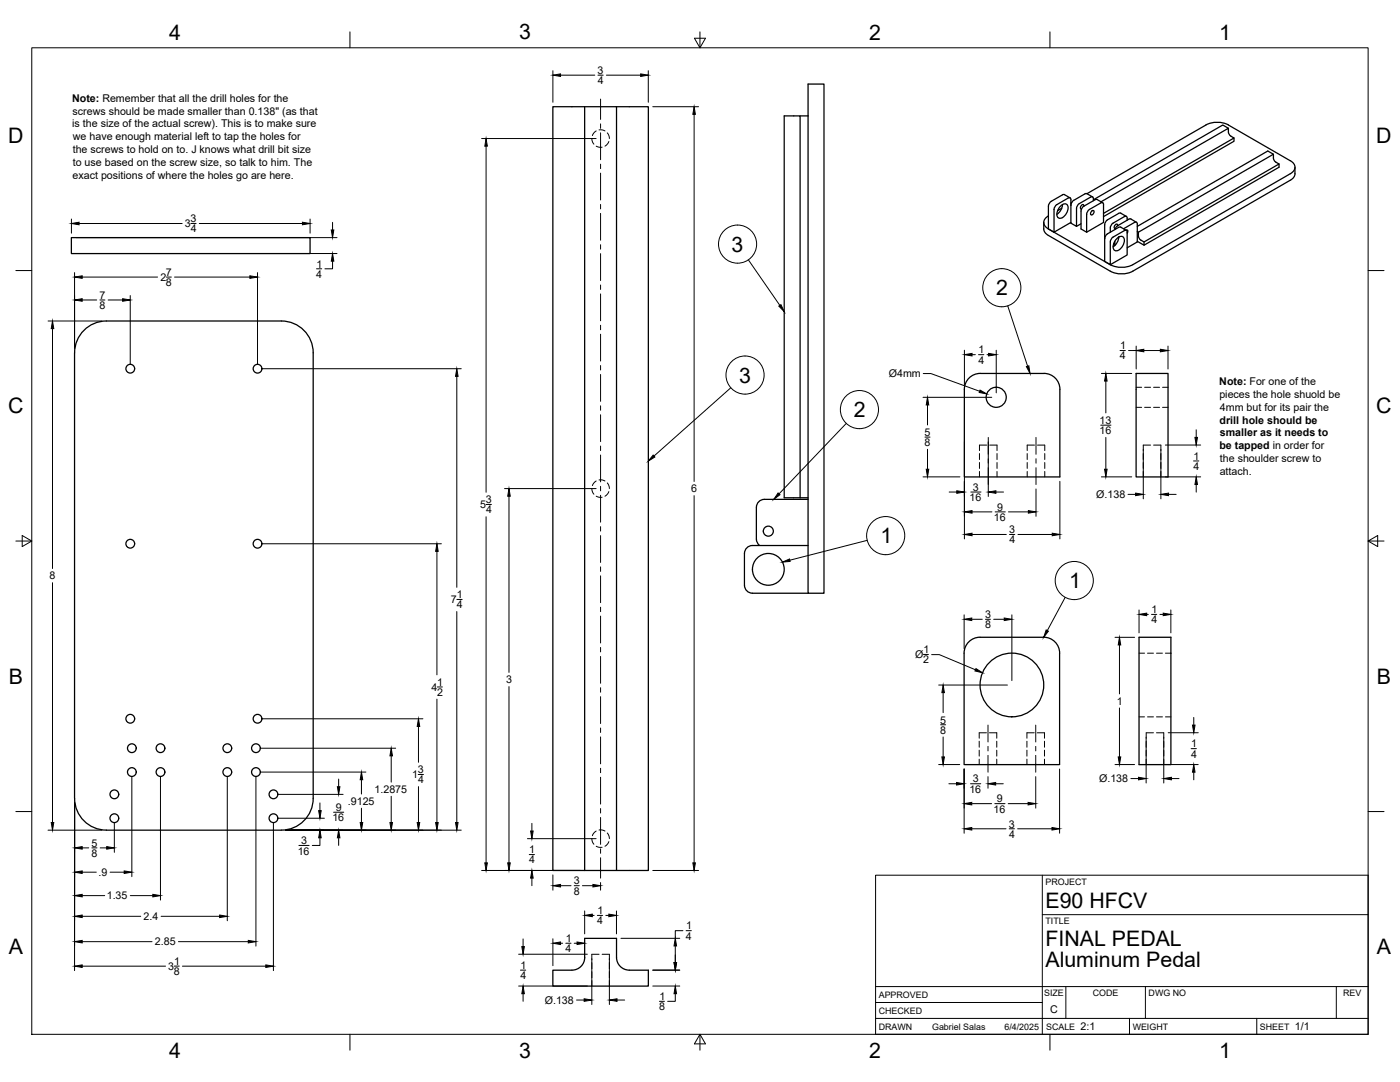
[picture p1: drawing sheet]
<svg xmlns="http://www.w3.org/2000/svg" width="559mm" height="432mm" viewBox="0 0 559 432" stroke-linecap="round" stroke-linejoin="round" font-family="sans-serif">
<!-- layer: Visible -->
<g fill="none" stroke="#000" stroke-width=".51">
<path d="M322.5 33.5h6.4v203.2h-6.4zM220.7 42.6h12.7v304.8h-12.7zM233.4 42.6h12.7v304.8h-12.7M246.1 42.6h12.7v304.8h-12.7M313 46.2h6.4v152.4h-6.4zM319.4 46.2h3.1M490.3 52.7v-1.5l-50.8 29.3M490.3 51.2l-2.2-1.3-51.7 29.8M490.3 52.7l.6 1.4 1.6 1-52 30.1M492.5 55.1v1.3l-52 30M427.1 79l-2.7-1.4-4.8 2.7-.9 1.1-.2 10 2.2 1.3M433.9 77.3l-.8 .1-4.5 2.6-.7 .6-.5 1.3"/>
<path d="M436.1 78.6l-2.2-1.3 47.4-27.4a9.8 9.8 0 0 1 9 0l24.7 14.2a2.74 2.74 0 0 1 1.9 2.6 2.74 2.74 0 0 1-1.9 2.6l-62.9 36.3a10 10 0 0 1-8.9 0M508.3 63.1l.6 1.3 1.6 1-53.9 31.2-1.6-1-.4-.7-.2-2.2M508.3 61.6v1.5M510.5 65.4v1.3l-53.9 31.2-2.7-1.6M516.9 66.7l-.2 3.6-1.7 1.6-62.9 36.3a9.9 9.9 0 0 1-8.9 0l-25.3-14.6-1.2-1.8-.1-3M28.5 94.8h95.3v6.4h-95.3zM418.5 86.2a2.74 2.74 0 0 0-1.9 2.6 2.74 2.74 0 0 0 1.9 2.6l24.7 14.2M423.1 82.5l.5-.5a1.56 1.56 0 0 1 2.1-.5 1.56 1.56 0 0 1 .6 2.1 4 4 0 0 1-3.6 3.5 2.77 2.77 0 0 1 0-4.1zM423.8 83.1l-1.7 1M424.1 81.6l-.5 1.9-1.8 2M427.8 80.8l-.4 .2M431.5 89.3l-1.8 1"/>
<path d="M432.6 82.3l-.9 1-.2 .9v7.2l2.2 1.3v-7.2l.5-1.3 5.1-3.2h1l.2 .6v7.2l-6.8 3.9M432.6 82.3v-.3a.94 .94 0 0 0-1.2 0 .94 .94 0 0 0-.1 1.2l.4 .3M435.7 84.3l.6-.3a.94 .94 0 0 1 .2 1.2 .94 .94 0 0 1-1.2 .4zM436.4 80.1v-1.2l-.7-.4-5.6 3.4-.4 1.3v7.1l-2.3-1.3 .1-9.3-.3-.7-.9 .1-4.8 2.8-.8 1.7v9.1l6.7-3.9M440.1 80.9l-2.7-1.3-4.8 2.7M444.3 89l-.7 .7a3.9 3.9 0 0 0-.4 3M445 96.3v1.7M445 97.1l-.5 .3M445.6 95.4l.4-.4a1.56 1.56 0 0 1 2.1-.5 1.56 1.56 0 0 1 .6 2 4 4 0 0 1-3.6 3.6 2.77 2.77 0 0 1 0-4.1zM446.1 90.1l-1.1 1.5M446.1 90.1v-.3a.94 .94 0 0 0-1.2 0 .94 .94 0 0 0-.1 1.2l.3 .2M446.5 94.6l-.5 1.9-1.7 2"/>
<path d="M447.3 90.7l2.3 1.2M447.3 85.1l2.3 1.3M447.3 90.6l-.8 .1-4.5 2.6-.6 .6-.5 1.4M447.3 85.1l-.8 .1-4.4 2.5-1.1 1.5-.1 15.1 2.3 1.3v-9.1l.4-1.3 .7-.6M448.5 91.3l4.3-2.5 .7-.2 .4 .4v7.6l-4 2.3M448.8 92l-4.5 2.6M448.8 86.4l-4.5 2.6M448.8 92l.7-.1 .4 .8v9l-6.7 3.9M448.8 86.4h.9l.2 1.5M449.4 91.8l.7 .2-.2 1M450.6 87.5l-4.5 2.6M451.4 87.4l2.2 1.3"/>
<path d="M451.4 87.4l-.8 .1M453.9 90.3l52.1-30 2.3 1.3-53.9 31.1-.5-.3M456.6 96.6v1.3M33.1 132.3a12.7 12.7 0 0 1 9.4-4.2h69.8a12.7 12.7 0 0 1 12.7 12.7v177.8a12.7 12.7 0 0 1-12.7 12.7h-69.8a12.7 12.7 0 0 1-12.7-12.7v-177.8l.6-4 1.1-2.4zM391.3 149h25.4M391.3 149a6.4 6.4 0 0 0-6.4 6.4v34.9h38.1v-34.9M416.7 149a6.4 6.4 0 0 1 6.4 6.4M453.5 149h12.7v41.3h-12.7zM319.4 198.6h3.1M322.5 199.3h-17.4a3.2 3.2 0 0 0-3.2 3.1M301.9 202.5v12.7M301.9 215.1l.4 1.5 .9 1.1"/>
<path d="M322.5 217.7h-22.2a3.2 3.2 0 0 0-3.1 3.2l-.1 12.7a3.2 3.2 0 0 0 3.2 3.1M300.3 236.7h22.2M391.2 254.3h25.4M391.2 254.3a6.4 6.4 0 0 0-6.4 6.4v44.4h38.1v-44.4M416.6 254.3a6.4 6.4 0 0 1 6.4 6.4M454.6 254.3h12.8v50.8h-12.8zM233.4 374.5h12.7v7.6a5.1 5.1 0 0 0 5.1 5.1h7.6v6.3h-38.1v-6.3h7.6a5.1 5.1 0 0 0 5.1-5.1z"/>
<circle cx="52" cy="147.1" r="1.75"/>
<circle cx="102.8" cy="147.1" r="1.75"/>
<circle cx="397.6" cy="158.5" r="4"/>
<circle cx="52" cy="217" r="1.75"/>
<circle cx="102.8" cy="217" r="1.75"/>
<circle cx="306.7" cy="212" r="2"/>
<circle cx="306.7" cy="227.2" r="6.3"/>
<circle cx="403.9" cy="273.4" r="12.7"/>
<circle cx="52" cy="286.8" r="1.75"/>
<circle cx="52.6" cy="298.6" r="1.75"/>
<circle cx="64.1" cy="298.6" r="1.75"/>
<circle cx="90.7" cy="298.6" r="1.75"/>
<circle cx="102.2" cy="298.6" r="1.75"/>
<circle cx="102.8" cy="286.8" r="1.75"/>
<circle cx="45.6" cy="317" r="1.75"/>
<circle cx="52.6" cy="308.1" r="1.75"/>
<circle cx="64.1" cy="308.1" r="1.75"/>
<circle cx="90.7" cy="308.1" r="1.75"/>
<circle cx="102.2" cy="308.1" r="1.75"/>
<circle cx="109.1" cy="317" r="1.75"/>
<circle cx="45.6" cy="326.5" r="1.75"/>
<circle cx="109.1" cy="326.5" r="1.75"/>
</g>
<!-- layer: Hidden -->
<g fill="none" stroke="#000" stroke-width=".4">
<path d="M236.2 55.3l.2 1 .6 1.2M238 52.3l-.8 .6-.8 1.2M238 58.3l1.1 .4h1.2M239.1 51.8l1.5 .1 .9 .4M242.4 53l.6 1 .2 1.3M243 56.5l-.6 1-.9 .8M453.5 154.6h2.2M456.9 154.6h2.4M460.4 154.6h2.4M464 154.6h2.2M393.8 177.6h-2.9v2.2M395 177.6h3v2.2"/>
<path d="M412.9 177.6h-2.9v2.2M414.1 177.6h2.9v2.2M453.5 162.6h2.2M456.9 162.6h2.4M459.3 177.6h-3v2.2M460.4 177.6h3v2.2M460.4 162.6h2.4M464 162.6h2.2M236.2 195l.2 1 .6 1.2M238 192l-.8 .6-.8 1.2M238 198l1.1 .4h1.2M239.1 191.5h1l1.4 .5"/>
<path d="M242.4 192.7l.6 1 .2 1.3M243 196.2l-.6 1-.9 .8M390.9 181v2.4M390.9 184.6v2.3M390.9 188.2v2.1M398 181v2.4M398 184.6v2.3M398 188.2v2.1M410 181v2.4M410 184.6v2.3M410 188.2v2.1M417 181v2.4"/>
<path d="M417 184.6v2.3M417 188.2v2.1M456.3 181v2.4M456.3 184.6v2.3M456.3 188.2v2.1M463.4 181v2.4M463.4 184.6v2.3M463.4 188.2v2.1M454.6 260.7h2.2M458 260.7h2.4M461.6 260.7h2.4M465.2 260.7h2.2"/>
<path d="M390.8 295.8v2.4M390.8 299.4v2.4M393.7 292.4h-2.9v2.2M394.9 292.4h2.9v2.2M397.8 295.8v2.4M397.8 299.4v2.4M409.9 295.8v2.4M409.9 299.4v2.4M412.8 292.4h-2.9v2.2M414 292.4h2.9v2.2M416.9 295.8v2.4M416.9 299.4v2.4"/>
<path d="M454.6 286.1h2.2M457.5 295.8v2.4M457.5 299.4v2.4M458 286.1h2.4M460.4 292.4h-2.9v2.2M461.6 292.4h2.9v2.2M461.6 286.1h2.4M464.5 295.8v2.4M464.5 299.4v2.4M465.2 286.1h2.2M390.8 303v2.1M397.8 303v2.1"/>
<path d="M409.9 303v2.1M416.9 303v2.1M457.5 303v2.1M464.5 303v2.1M236.2 334.7l.2 1 .6 1.2M238 331.7l-.8 .6-.8 1.2M238 337.7l1.1 .4h1.2M239.1 331.2h1l1.4 .5M242.4 332.4l.6 1 .2 1.3M243 335.9l-.6 1-.9 .8M236.2 384.2v2.4M236.2 387.8v2.4"/>
<path d="M236.2 391.4v2.1M239.1 380.8h-2.9v2.2M240.3 380.8h2.9v2.2M243.2 384.2v2.4M243.2 387.8v2.4M243.2 391.4v2.1"/>
</g>
<!-- layer: Border -->
<g fill="none" stroke="#000" stroke-width=".4">
<path d="M12.7 19.1h533.4v393.7h-533.4zM139.7 12.7v6.4M277.2 15.3h4.4l-2.2 3.8zM279.4 12.7v6.4M419.1 12.7v6.4M6.3 108h6.4M546.1 108h6.3M6.3 215.9h6.4M8.9 213.7l3.8 2.2-3.8 2.2zM546.1 215.9l3.8 2.2v-4.4l-3.8 2.2h6.3M6.3 323.9h6.4M546.1 323.9h6.3"/>
<path d="M139.7 412.8v6.3M279.4 412.8l2.2 3.8h-4.4zM279.4 412.8v6.3M419.1 412.8v6.3"/>
</g>
<!-- layer: Titleblock -->
<path d="M349.5 349.3h196.6v63.5h-196.6zM416 349.3v63.5M416 365h130.1M349.5 393.7h196.6M425.4 393.7v12.7M457.2 393.7v12.7M533.4 393.7v12.7M349.5 406.4h196.6M349.5 400.1h66.5M450.8 406.4v6.4M501.6 406.4v6.4" fill="none" stroke="#000" stroke-width=".4"/>
<!-- layer: Balloons -->
<g fill="none" stroke="#000" stroke-width=".4">
<circle cx="294.4" cy="97.4" r="7.6"/>
<circle cx="399.9" cy="114.8" r="7.6"/>
<circle cx="297.4" cy="149.7" r="7.6"/>
<circle cx="343" cy="163.5" r="7.6"/>
<circle cx="353.5" cy="213.8" r="7.6"/>
<circle cx="428.8" cy="231.7" r="7.6"/>
</g>
<!-- layer: 0 -->
<path d="M310.9 122.2l.8-.6 1.3 2.8zM409.7 146.3l1-.3 .4 3zM260.7 181.6l.7 .8-2.6 1.6zM310.6 196.7l.7 .7-2.5 1.9zM312.3 224.3l2.9-1.2 .2 .9zM417.6 251.4l.9 .5-1.9 2.4z" fill="#000" stroke="#000" stroke-width=".4"/>
<path d="M298.7 103.7l12.6 18.2M402.2 122.1l8 24.1M291.7 154.8l-30.7 27.2M337.8 169l-26.8 28.1M346.1 215.6l-30.8 8M425.2 238.4l-7.2 13.3" fill="none" stroke="#000" stroke-width=".4"/>
<!-- layer: FD_Dimensions -->
<g fill="none" stroke="#000" stroke-width=".4">
<path d="M220.7 28.2v12.6M223.7 30h13.7M238.7 30h2.1M242 30h13.7M258.8 28.2v12.6M192.2 55.3h45.7M194 58.3v138.1M260.5 42.6h18.3M277.1 45.6v146.6M28.5 87.4v5.6M30.3 94.8h104.2M31.6 89.2h41.1"/>
<path d="M76.2 89.2h2.1M79.5 89.2h41.2M123.8 87.4v5.6M132.7 88.7v3.1M29.8 108.8v30.2M30.3 101.2h104.2M32.8 119.7h5.8M32.8 110.6h30.1M39.9 119.7h2M43.2 119.7h5.7M52 117.9v27.5M66.4 110.6h2"/>
<path d="M69.7 110.6h30M102.8 108.8v36.6M126.3 107.3h2.1M132.7 104.2v3.1h-3M19.2 128.1h21.5M21 131.1v95.8M384.9 139.8v13.8M397.6 139.8v17M447.1 139.9h2.1M450.4 139.9h3.1M453.5 138.1v9.2M456.5 139.9h6.6"/>
<path d="M466.2 138.1v9.2M104.6 147.2h79.5M182.3 150.2v84.2M368.4 158.6h27.5M368.5 149.1h3.1l19.4 7M388 141.5h1.3M390.6 141.5h2.1M394 141.5h.6M439.6 149h12.1M441.4 152.1v12.7M369.2 174.4h2M370.2 161.6v8"/>
<path d="M370.2 179.3v8M384.9 176.3v38.8M394.5 176.3v21.8M439.4 169.7h4M441.4 174.6v12.7M456.3 179.4v19.7M463.4 179.4v19.7M465.1 177.6h14.1M477.5 171.5v3.1M201.4 195h36.5M203.2 198v70.4M277.1 197.8v146.5"/>
<path d="M368.4 190.3h14.8M378.8 196.4h3.1M387.5 196.4h4.1M397.5 196.4h3.1M413.5 195.1v11M423 192.1v23M439.6 190.3h12.1M450.2 197.3h3.1M465.1 190.3h14.1M466.4 197.3h3.1M476.4 184h2.1M477.5 193.4v3"/>
<path d="M104.6 217h71.6M194 206.2v138.1M194.1 201.3h2.1M388 213.3h13.7M388 204.3h7.9M397.2 204.3h4.1M402.5 204.3h8M402.9 213.3h2.1M406.3 213.3h13.7M21 232.5v95.8M174.4 220v49.3M182.4 239.2h2.1"/>
<path d="M182.3 244.1v84.2M384.8 245.4v13.5M387.9 247.1h4.2M393.3 247.1h2.1M396.6 247.1h4.2M403.9 245.4v26.2M445.1 254.3h7.8M446.8 257.4v19.5M454.6 243.4v9.2M457.7 245.2h.6M459.6 245.2h2.1M463 245.2h1.3"/>
<path d="M467.3 243.4v9.2M174.4 279v49.3M174.5 274.2h2.1M203.2 274v70.3M368.6 261.2h2M371.9 261.2h3l14.4 6.1M374.7 273.4h27.4M376.4 276.4v8M103.9 298.6h54M104.6 286.9h64.2M167 289.9v14.3M375.4 289.2h2"/>
<path d="M376.4 294.1v8M446.8 282.5v19.6M457.5 294.2v18.3M464.5 294.2v18.3M466.3 292.4h12M475.4 298.8h2.1M476.5 286.3v3.1M52.6 309.9v39.9M64.1 309.9v49.3M90.7 309.9v57.6M102.2 309.9v67.7M103.9 308.1h42.1"/>
<path d="M110.9 317h26M135.2 310.9v3.1M144.3 311.2v5.7M156.1 301.6v10.5M156.1 317.8v10.5M166.9 309.1h2.1M167 313.9v14.4M374.7 305.1h8.4M378.7 312.8h3.1M384.8 306.9v25.6M387.4 312.8h4.1M394.4 309.9v4.7"/>
<path d="M397.4 312.8h3.1M413.4 309.9v12.6M422.9 306.9v25.6M445.1 305.1h7.8M451.4 310.7h3M466.3 305.1h12M467.6 310.7h3M476.5 308.2v3M19.2 331.3h21.5M29.8 320.4v67M32.8 338.4h2.6M36.7 338.4h2"/>
<path d="M40 338.4h2.6M45.6 328.3v11.8M109.1 328.3v59.1M110.9 326.5h18.6M114.1 331.3h70M119.3 337.4h4.1M127.7 334.3v3.1h-3M127.7 320.4v3.1M133.1 324.1h4.1M135.2 334.3v3.1M144.3 322.5v5.8M210.5 334.7h27.4"/>
<path d="M212.3 328.6v3M387.9 320.7h7.9M387.9 330.8h13.7M397.1 320.7h4.1M402.4 320.7h8M402.8 330.8h2.1M406.2 330.8h13.7M32.8 348.1h5.6M32.8 357.4h9M43.9 348.1h5.7M52 357.4h9M192.2 347.4h39.4"/>
<path d="M211.2 341h2.1M212.3 350.4v3.1M220.7 349.2v6M223.7 353.5h4.2M229.2 353.5h2M232.5 353.5h4.2M239.7 352.2v3M260.5 347.4h18.3M32.8 365.7h23.4M32.8 375.8h27.9M64.3 365.7h23.4M71.2 375.8h27.9"/>
<path d="M208.8 374.7v3.1M220.7 374.7v10.7M223.7 376.4h.9M225.8 376.4h2.1M229.2 376.4h1.1M233.4 363.5v9.2M236.4 365.3h.8M238.4 365.3h2.1M241.8 365.3h1.2M246.1 363.5v9.2M247.8 374.5h23.5M269.5 377.5v6.6"/>
<path d="M272.6 371.4h-3.1v3.1M273.9 371.4h2M32.8 385.6h33.3M69.5 385.6h2M72.8 385.6h33.3M207 393.5h27.4M207 380.8h27.4M207.7 387.2h2.1M208.8 396.6v3M230.1 399.1h3.1M236.2 382.6v18.3M243.2 382.6v18.3"/>
<path d="M246.3 399.1h3M260.5 387.2h10.8M260.5 393.5h10.8M263.2 399.6h2M269.5 396.6v3h-3"/>
</g>
<g fill="#000" stroke="#000" stroke-width=".4">
<path d="M220.7 30l3-.5v1zM255.7 29.5l3.1 .5-3.1 .5zM194 55.3l.5 3h-1zM277.1 42.6l.5 3h-1.1zM28.5 89.2l3.1-.5v1zM120.7 88.7l3.1 .5-3.1 .5zM132.2 91.8h1l-.5 3zM29.8 119.7l3-.5v1zM29.8 110.6l3-.5v1zM48.9 119.2l3.1 .5-3.1 .5zM99.7 110.1l3.1 .5-3.1 .5zM132.7 101.2l.5 3h-1z"/>
<path d="M21 128.1l.5 3h-1.1zM453.5 139.9l3-.5v1zM463.1 139.4l3.1 .5-3.1 .5zM182.3 147.2l.5 3h-1zM384.9 141.5l3.1-.5v1zM391.2 155.7l2.7 1.5-3.1-.6zM394.6 141l3 .5-3 .5zM441.4 149l.5 3.1h-1zM370.2 158.6l.5 3h-1zM476.9 174.6h1.1l-.5 3zM203.2 195l.5 3h-1.1zM369.7 187.3h1l-.5 3z"/>
<path d="M381.9 195.9l3 .5-3 .5zM394.5 196.4l3-.5v1zM440.9 187.3h1l-.5 3zM453.3 196.8l3 .5-3 .5zM463.4 197.3l3-.5v1zM477.5 190.3l.5 3.1h-1.1zM384.9 213.3l3.1-.5v1zM384.9 204.3l3.1-.5v1zM410.5 203.8l3 .5-3 .5zM420 212.8l3 .5-3 .5zM174.4 217l.5 3h-1zM384.8 247.1l3.1-.5v1.1z"/>
<path d="M400.8 246.6l3.1 .5-3.1 .6zM446.8 254.3l.5 3.1h-1zM454.6 245.2l3.1-.5v1zM464.3 244.7l3 .5-3 .5zM376.4 273.4l.6 3h-1.1zM389.6 266.8l2.6 1.7-3.1-.7zM167 286.9l.5 3h-1zM476 289.4h1l-.5 3zM134.7 314h1l-.5 3zM144.3 308.1l.5 3.1h-1zM156.1 298.6l.6 3h-1.1zM375.9 302.1h1.1l-.6 3z"/>
<path d="M381.8 312.3l3 .5-3 .5zM394.4 312.8l3-.5v1zM446.3 302.1h1l-.5 3zM454.4 310.2l3.1 .5-3.1 .5zM464.5 310.7l3.1-.5v1zM476.5 305.1l.5 3.1h-1zM20.4 328.3h1.1l-.5 3zM29.8 338.4l3-.5v1zM42.6 337.9l3 .5-3 .5zM127.2 323.5h1l-.5 3zM127.7 331.3l.5 3h-1zM135.2 331.3l.5 3h-1z"/>
<path d="M143.8 328.3h1l-.5 3zM155.6 328.3h1.1l-.6 3zM166.5 328.3h1l-.5 3zM173.9 328.3h1l-.5 3zM181.8 328.3h1l-.5 3zM211.8 331.6h1l-.5 3.1zM384.8 320.7l3.1-.5v1zM384.8 330.8l3.1-.6v1.1zM410.4 320.2l3 .5-3 .5zM419.9 330.2l3 .6-3 .5zM29.8 348.1l3-.5v1zM29.8 357.4l3-.5v1z"/>
<path d="M49.6 347.6l3 .5-3 .5zM61 356.9l3.1 .5-3.1 .5zM193.5 344.3h1l-.5 3.1zM202.6 344.3h1.1l-.5 3.1zM212.3 347.4l.5 3h-1zM220.7 353.5l3-.5v1zM236.7 353l3 .5-3 .5zM276.5 344.3h1.1l-.5 3.1zM29.8 365.7l3-.5v1zM29.8 375.8l3-.5v1zM87.7 365.2l3 .5-3 .5zM99.1 375.3l3.1 .5-3.1 .5z"/>
<path d="M208.3 377.8h1l-.5 3zM220.7 376.4l3-.5v1zM230.3 375.9l3.1 .5-3.1 .5zM233.4 365.3l3-.5v1zM243 364.8l3.1 .5-3.1 .5zM269.5 374.5l.5 3h-1zM29.8 385.6l3-.5v1zM106.1 385.1l3 .5-3 .5zM208.8 393.5l.5 3.1h-1zM233.2 398.6l3 .5-3 .5zM243.2 399.1l3.1-.5v1zM269 384.1h1l-.5 3.1z"/>
<path d="M269.5 393.5l.5 3.1h-1z"/>
</g>
<!-- layer: Smart Centers -->
<g fill="none" stroke="#000" stroke-width=".4">
<path d="M239.7 39.5v8.1M239.7 49.4v1.8M239.7 53v10.7M239.7 65.5v1.8M239.7 69.1v10.7M239.7 81.6v1.8M239.7 85.2v10.7M239.7 97.7v1.7M239.7 101.2v10.8M239.7 113.7v1.8M239.7 117.3v10.7M239.7 129.8v1.8"/>
<path d="M239.7 133.4v10.7M239.7 145.9v1.8M239.7 149.4v10.8M239.7 161.9v1.8M239.7 165.5v10.7M239.7 178v1.8M394.5 174.6v6.7M413.5 174.6v6.7M239.7 181.6v10.7M239.7 194.1v1.8M239.7 197.7v10.7M394.5 183.1v1.7"/>
<path d="M394.5 186.6v6.8M413.5 183.1v1.7M413.5 186.6v6.8M239.7 210.2v1.7M239.7 213.7v10.8M239.7 226.2v1.8M239.7 229.8v10.7M239.7 242.3v1.8M239.7 245.9v10.7M239.7 258.4v1.8M239.7 262v10.7M239.7 274.4v1.8"/>
<path d="M239.7 278v10.7M239.7 290.5v1.8M239.7 294.1v10.7M394.4 289.4v6.7M394.4 297.9v1.8M413.4 289.4v6.7M413.4 297.9v1.8M239.7 306.6v1.8M239.7 310.2v10.7M394.4 301.5v6.7M413.4 301.5v6.7M239.7 322.7v1.8"/>
<path d="M239.7 326.2v10.8M239.7 338.8v1.7M239.7 342.3v8.1"/>
</g>
<g font-size="8.5">
<text x="67.5" y="15.8">4</text>
<text x="207.2" y="15.7">3</text>
<text x="346.9" y="15.8">2</text>
<text x="486.6" y="15.8">1</text>
<text x="3.3" y="57">D</text>
<text x="549.3" y="57">D</text>
<text x="292" y="100.4">3</text>
<text x="397.6" y="117.9">2</text>
<text x="295" y="152.7">3</text>
<text x="3.3" y="165">C</text>
<text x="340.8" y="166.5">2</text>
<text x="549.3" y="165">C</text>
<text x="351.5" y="216.8">1</text>
<text x="426.7" y="234.8">1</text>
<text x="3.5" y="272.9">B</text>
<text x="549.6" y="272.9">B</text>
<text x="417.3" y="362.5">E90 HFCV</text>
<text x="417.3" y="377.5">FINAL PEDAL</text>
<text x="3.5" y="380.9">A</text>
<text x="549.6" y="380.9">A</text>
<text x="417.3" y="386.1">Aluminum Pedal</text>
<text x="67.5" y="422.2">4</text>
<text x="207.2" y="422.1">3</text>
<text x="346.9" y="422.2">2</text>
<text x="486.6" y="422.2">1</text>
</g>
<g font-size="4.3">
<text x="238.5" y="29.5">3</text>
<text x="238.6" y="33.5">4</text>
<text x="28.8" y="40.6">Note: Remember that all the drill holes for the</text>
<text x="29" y="45.7">screws should be made smaller than 0.138&quot; (as that</text>
<text x="28.8" y="50.8">is the size of the actual screw). This is to make sure</text>
<text x="29.1" y="56">we have enough material left to tap the holes for</text>
<text x="29" y="61">the screws to hold on to. J knows what drill bit size</text>
<text x="29" y="71.2">exact positions of where the holes go are here.</text>
<text x="29" y="66.1">to use based on the screw size, so talk to him. The</text>
<text x="76.1" y="88.7">3</text>
<text x="73.8" y="90.7">3</text>
<text x="76.1" y="92.7">4</text>
<text x="126.3" y="106.8">1</text>
<text x="64" y="112.1">2</text>
<text x="66.2" y="110.1">7</text>
<text x="126.3" y="110.8">4</text>
<text x="39.7" y="119.2">7</text>
<text x="66.2" y="114.2">8</text>
<text x="39.7" y="123.3">8</text>
<text x="390.6" y="141">1</text>
<text x="447" y="143.4">4</text>
<text x="447.1" y="139.4">1</text>
<text x="390.5" y="145.1">4</text>
<text x="354.8" y="150.5">Ø4mm</text>
<text x="486.7" y="153.8">Note: For one of the</text>
<text x="486.7" y="158.9">pieces the hole shuold be</text>
<text x="486.9" y="164">4mm but for its pair the</text>
<text x="369" y="173.9">5</text>
<text x="438.9" y="169.2">13</text>
<text x="438.9" y="173.3">16</text>
<text x="486.8" y="169.1">drill hole should be</text>
<text x="369" y="178.1">8</text>
<text x="486.7" y="179.3">be tapped in order for</text>
<text x="486.9" y="174.2">smaller as it needs to</text>
<text x="476.4" y="183.5">1</text>
<text x="486.9" y="184.4">the shoulder screw to</text>
<text x="476.3" y="187.5">4</text>
<text x="486.8" y="189.4">attach.</text>
<text x="275.9" y="196.5">6</text>
<text x="388.3" y="195.9">3</text>
<text x="191.7" y="202.8">5</text>
<text x="193.9" y="200.8">3</text>
<text x="387" y="200">16</text>
<text x="398" y="203.8">9</text>
<text x="437.6" y="198.8">Ø.138</text>
<text x="194" y="204.9">4</text>
<text x="396.7" y="207.9">16</text>
<text x="402.8" y="212.8">3</text>
<text x="402.9" y="216.9">4</text>
<text x="19.8" y="231.2">8</text>
<text x="182.4" y="238.7">1</text>
<text x="180" y="240.7">7</text>
<text x="182.3" y="242.8">4</text>
<text x="459.6" y="244.7">1</text>
<text x="393.2" y="246.6">3</text>
<text x="393.2" y="250.8">8</text>
<text x="459.5" y="248.8">4</text>
<text x="365.3" y="262.7">Ø</text>
<text x="368.6" y="260.7">1</text>
<text x="368.4" y="264.8">2</text>
<text x="172.2" y="275.7">4</text>
<text x="174.5" y="273.6">1</text>
<text x="202" y="272.7">3</text>
<text x="174.4" y="277.7">2</text>
<text x="445.8" y="281.2">1</text>
<text x="375.3" y="288.7">5</text>
<text x="375.3" y="292.9">8</text>
<text x="475.5" y="298.3">1</text>
<text x="475.4" y="302.3">4</text>
<text x="164.5" y="310.6">1</text>
<text x="166.8" y="308.6">3</text>
<text x="149.5" y="316.4">1.2875</text>
<text x="166.9" y="312.6">4</text>
<text x="386.9" y="316.4">16</text>
<text x="388.2" y="312.3">3</text>
<text x="438.7" y="312.2">Ø.138</text>
<text x="134" y="323.6">9</text>
<text x="138.9" y="321.2">.9125</text>
<text x="397.9" y="320.2">9</text>
<text x="132.7" y="327.8">16</text>
<text x="396.6" y="324.3">16</text>
<text x="402.7" y="330.2">3</text>
<text x="402.8" y="334.3">4</text>
<text x="36.5" y="337.9">5</text>
<text x="36.5" y="342">8</text>
<text x="118.8" y="341">16</text>
<text x="120.2" y="336.9">3</text>
<text x="211.3" y="340.5">1</text>
<text x="211.2" y="344.6">4</text>
<text x="39.3" y="349.6">.9</text>
<text x="229" y="353">3</text>
<text x="42.6" y="358.9">1.35</text>
<text x="229" y="357.1">8</text>
<text x="238.4" y="364.8">1</text>
<text x="57.3" y="367.2">2.4</text>
<text x="238.4" y="368.9">4</text>
<text x="273.9" y="370.9">1</text>
<text x="61.8" y="377.3">2.85</text>
<text x="225.8" y="375.9">1</text>
<text x="273.8" y="375">4</text>
<text x="225.8" y="380">4</text>
<text x="67.2" y="387.1">3</text>
<text x="69.4" y="389.2">8</text>
<text x="69.5" y="385">1</text>
<text x="207.8" y="386.7">1</text>
<text x="207.7" y="390.7">4</text>
<text x="217.4" y="400.6">Ø.138</text>
<text x="263.2" y="399.1">1</text>
<text x="263" y="403.2">8</text>
<text x="419.2" y="404.2">C</text>
<text x="431.3" y="411.1">2:1</text>
<text x="516.9" y="411.1">1/1</text>
</g>
<g font-size="3.5">
<text x="417.3" y="353.1">PROJECT</text>
<text x="417.3" y="368.8">TITLE</text>
<text x="350.8" y="398.2">APPROVED</text>
<text x="416.8" y="397.5">SIZE</text>
<text x="436.2" y="397.5">CODE</text>
<text x="458.4" y="397.5">DWG NO</text>
<text x="536.1" y="397.5">REV</text>
<text x="350.8" y="404.5">CHECKED</text>
<text x="350.8" y="410.9">DRAWN</text>
<text x="372" y="410.9">Gabriel Salas</text>
<text x="400.9" y="410.9">6/4/2025</text>
<text x="417.5" y="410.9">SCALE</text>
<text x="452.1" y="410.9">WEIGHT</text>
<text x="502.9" y="410.9">SHEET</text>
</g>
</svg>
